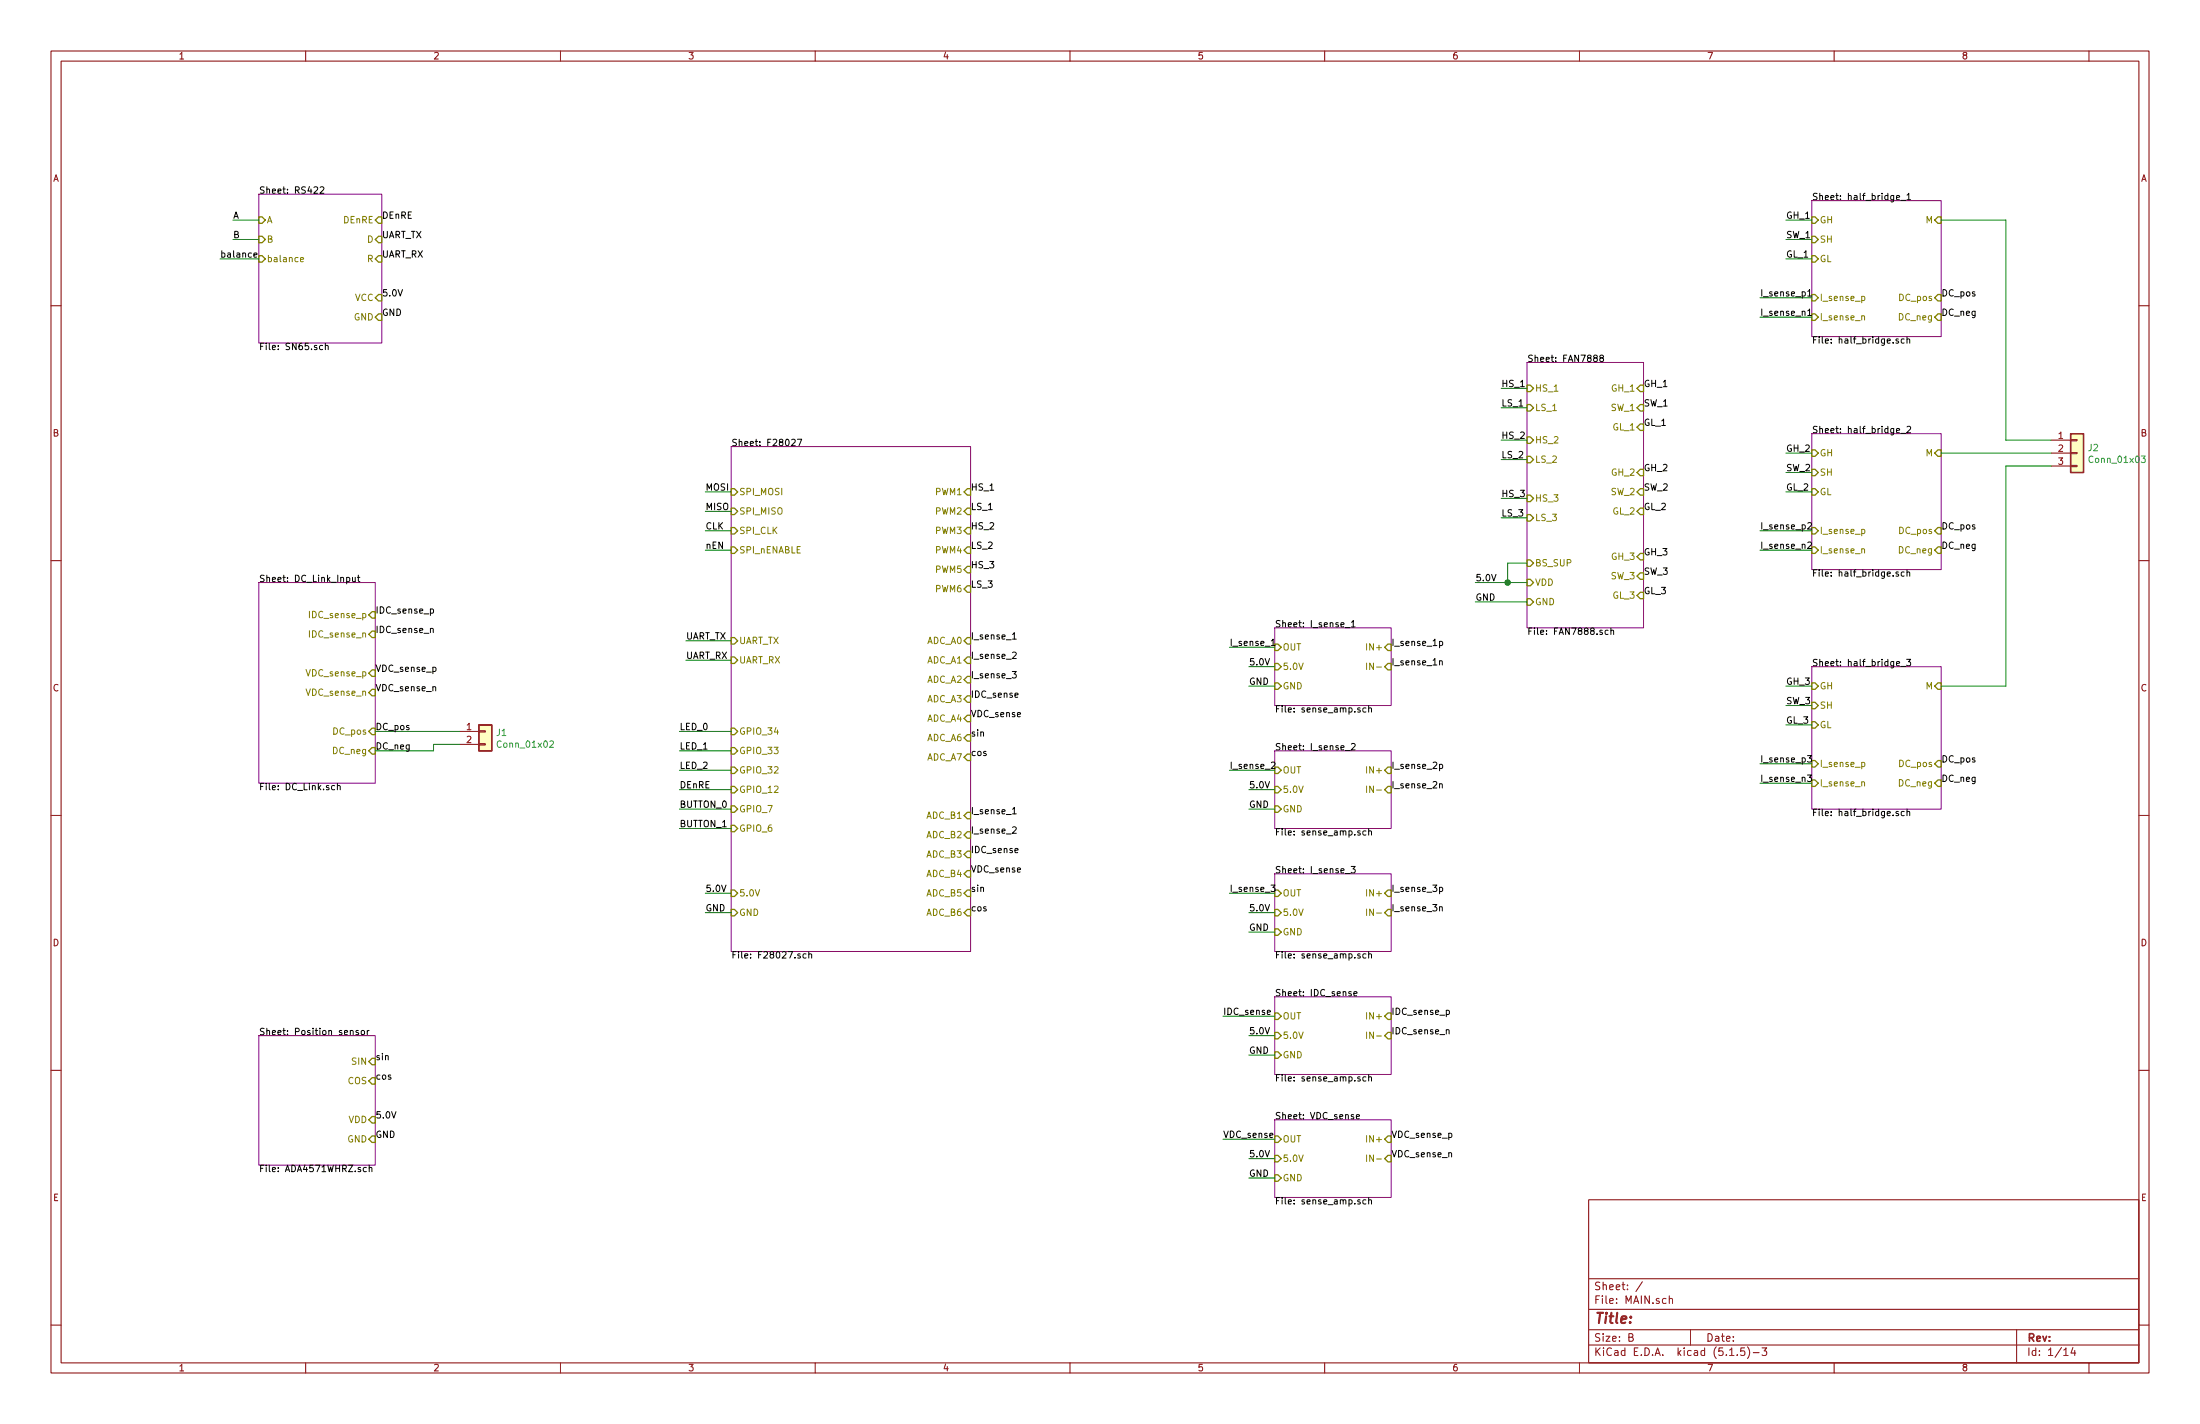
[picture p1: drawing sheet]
<svg xmlns="http://www.w3.org/2000/svg" width="432mm" height="279mm" viewBox="0 0 432 279" stroke-linecap="round" stroke-linejoin="round" font-family="sans-serif">
<g fill="none" stroke="#840000" stroke-width=".2">
<path d="M10 10h411.8v259.4h-411.8zM12 12h407.8v255.4h-407.8zM60 10v2M110 10v2M160 10v2M210 10v2M260 10v2M310 10v2M360 10v2M410 10v2M10 60h2M419.8 60h2"/>
<path d="M402.6 86.4h3.8M402.6 88.9h3.8M402.6 91.4h3.8M406.4 91.3h1.3v.3h-1.3zM406.4 86.2h1.3v.3h-1.3zM406.4 88.8h1.3v.2h-1.3zM10 110h2M419.8 110h2M10 160h2M90.2 143.5h3.8M90.2 146.1h3.8M94 145.9h1.2v.3h-1.2z"/>
<path d="M94 143.4h1.2v.2h-1.2zM419.8 160h2M10 210h2M419.8 210h2M311.8 235.4h108v32h-108zM10 260h2M311.8 256.9h108M311.8 250.9h108M322.4 251.5l-1.3 1.9M327 254.8h-.4l-.3 .2 .1 .7h.6M327.6 254.9l.3-.1h.3l.1 1M327.6 254.3v1.5"/>
<path d="M419.8 260h2M60 267.4v2M110 267.4v2M160 267.4v2M210 267.4v2M260 267.4v2M310 267.4v2M311.8 263.9h108M311.8 260.9h108M319.7 262.4l.7-.1 .1-.2-.1-.4h-.7v1.5h.6l.2-.2 .1-.3-.4-.3M331.8 260.9v3M339.5 266h.8"/>
<path d="M341 265.8v.2M342.4 264.5h-.7l-.1 .7 .2-.2 .5 .1 .2 .2-.1 .5-.2 .2-.6-.2M343 264.3a1.71 1.71 0 0 1 0 2.2M344.1 265.4h1.2M345.8 264.5h1l-.5 .5 .4 .2v.6l-.2 .2-.7-.2M360 267.4v2M395.8 260.9v6.5M405.1 264.9l.4-.4v1.5M405.1 266h.8M406.9 264.4l-.4 1.1h.9M407.2 265v1M410 267.4v2"/>
</g>
<g fill="none" stroke="#840084" stroke-width=".2">
<path d="M50.8 38.1h24.1v29.2h-24.1zM355.6 39.4h25.4v26.6h-25.4zM299.7 71.1h22.9v52.1h-22.9zM143.5 87.6h47v99.1h-47zM355.6 85.1h25.4v26.7h-25.4zM50.8 114.3h22.9v39.4h-22.9zM250.2 123.2h22.8v15.2h-22.8zM355.6 130.8h25.4v28h-25.4zM250.2 147.3h22.8v15.3h-22.8zM250.2 171.5h22.8v15.2h-22.8zM250.2 195.6h22.8v15.2h-22.8zM50.8 203.2h22.9v25.4h-22.9z"/>
<path d="M250.2 219.7h22.8v15.3h-22.8z"/>
</g>
<g fill="none" stroke="#000" stroke-width=".2">
<path d="M61.6 36.8l.5-.1 .3 .3-.8 .9h.8M62.8 36.8l.5-.1 .3 .3-.8 .9h.8M372.2 38.8l.6-.1v-.3h-.4l-.2 .1 .1 .6h.5M373.1 39.3h.9M374.3 38.3l.3-.4v1.3M374.3 39.2h.7M49.8 50l.6-.1v-.2l-.4-.1-.2 .2 .1 .6h.5M354.8 57.2l.4-.4v1.3M354.8 58.1h.7M63.3 67.8h-.3l-.3 .2 .1 .6h.5M63.9 67.9l.4-.1 .1 .8M63.9 67.3v1.3"/>
<path d="M313 70.2l-.2-.2 .1-.2 .1-.1 .5 .1v.3l-.6 .2-.1 .2v.2l.2 .2h.4l.1-.2v-.4l-.2-.1M314.2 70.2l-.2-.1v-.3l.5-.1 .2 .2v.2l-.7 .4v.3l.2 .1h.4l.1-.2v-.2l-.2-.3M354.8 61l.4-.4v1.3M354.8 61.9h.7M372.6 66.5h-.3l-.2 .2 .1 .2 .4 .1v.3h-.5M373.7 66.5h-.3l-.2 .2 .1 .6h.4M374.3 66.6l.5-.1v.8M374.3 66.1v1.2M155.4 86.3l.5-.1 .2 .3-.8 1h.8M156.5 86.2h.9l-.6 1.3M372.2 84.5l.6-.1v-.3h-.4l-.2 .2 .1 .6h.5M373.1 85h.9"/>
<path d="M374.3 83.8l.5-.2 .2 .4-.8 .9h.8M69.2 113.3v.8l.5-.1M69.7 113.3v.8M70.2 113.3h.4M70.3 112.9v1l.3 .2M84.5 119.5h.4l.2 .2-.1 .6h-.5M354.8 106.5l.5-.2 .2 .4-.7 .9h.7M354.8 102.7l.5-.2 .2 .4-.7 .9h.7M372.6 112.3l-.3-.1-.2 .2 .1 .2 .4 .1v.3h-.5M373.7 112.3l-.3-.1-.2 .2 .1 .6h.4M374.3 112.3h.5v.8M374.3 111.8v1.3"/>
<path d="M84.5 123.4l.5-.1v.8M198.7 131.7h.8l-.5 .5 .4 .2 .1 .4-.3 .2-.5-.1M198.7 124.5l.4-.4v1.3M198.7 128.1l.5-.2 .3 .4-.8 .9h.8M198.7 125.4h.8M199.2 136.4l.6-.1-.1-.3h-.3l-.2 .2 .1 .6h.4M249.5 125.8l.4-.4v1.3M249.5 126.7h.8M264 123.1h1M265.3 122.1l.3-.4v1.3M265.3 123h.7M267 138.9h-.4l-.1 .2v.1l.5 .2v.3h-.5"/>
<path d="M268.1 138.9h-.4l-.2 .2 .1 .6h.5M268.6 139l.5-.1 .1 .8M268.6 138.5v1.2M282.5 129.8l.5-.1 .1 .8M282.5 125.9l.4-.1 .3 .3-.2 .5h-.5M315.6 123.7l-.3-.1-.3 .3 .1 .5h.5M316.2 123.8l.5-.1v.8M316.2 123.2v1.3M372.2 130.2l.6-.1v-.3h-.4l-.2 .2 .1 .6h.5M373.1 130.8h.9M374.2 129.4h.8l-.4 .4 .4 .2-.1 .6h-.5l-.2-.1M65.7 154.2l-.4-.1-.2 .3 .1 .5h.5"/>
<path d="M66.2 154.3l.5-.1 .1 .8M66.2 153.7v1.3M198.7 158.8l.4-.4v1.3M198.7 159.7h.8M249.5 149.7l.5-.2 .3 .4-.8 .9h.8M264 147.3h1M265.3 146l.4-.1 .3 .3-.8 .9h.8M282.5 153.9l.5-.1 .1 .8M282.5 150h.4l.3 .2-.2 .5h-.5M354.8 152.1h.7l-.4 .5 .4 .1v.4l-.2 .2-.5-.1M354.8 148.3h.7l-.4 .4 .4 .2v.4l-.2 .2-.5-.1M372.6 159.3l-.3-.1-.2 .2 .1 .2 .4 .1v.3h-.5"/>
<path d="M373.7 159.3l-.3-.1-.2 .2 .1 .6h.4M374.3 159.3h.5v.7M374.3 158.8v1.2M198.7 162.4l.5-.2 .3 .4-.8 .9h.8M199.2 166.9l.6-.1-.1-.3h-.3l-.2 .1 .1 .7h.4M249.5 173.7h.8l-.5 .4 .4 .2 .1 .4-.3 .2-.5-.1M264 171.4h1M265.2 170h.8l-.4 .5 .3 .1 .1 .4-.3 .3-.5-.2M267 163.1l-.4-.1-.1 .2v.2l.5 .1v.3h-.5M268.1 163.1l-.4-.1-.2 .2 .1 .6h.5M268.6 163.1h.5l.1 .8M268.6 162.6v1.3"/>
<path d="M282.5 178h.5l.1 .7M282.5 174.1h.4l.3 .2-.2 .6h-.5M157 187.2l-.2-.1-.2 .2v.2l.4 .1v.3h-.4M158.2 187.2l-.4-.1-.2 .3 .1 .5h.5M158.7 187.3l.5-.1 .1 .8M158.7 186.7v1.3M248.7 198.6l.7-.1-.1-.2-.4-.1-.2 .2 .1 .6h.5M265.2 194.6h-.3l-.2 .1 .1 .2 .4 .1v.4h-.5M265.7 195l.6-.1v-.3h-.4l-.2 .1 .1 .7h.5M267 187.2l-.4-.1-.1 .2v.2l.5 .1v.3h-.5M268.1 187.2l-.4-.1-.2 .3 .1 .5h.5M268.6 187.3l.5-.1 .1 .8"/>
<path d="M268.6 186.7v1.3M283.9 198.3l.4-.1 .2 .3-.1 .5h-.5M68.8 202.3l.4-.1 .1 .8M70.3 202.2h-.3l-.2 .2 .1 .1 .4 .2v.3h-.5M71 202.2h.3l.3 .2-.2 .6-.5-.1zM72.1 202.2v.8M72.4 202.2l-.3 .2M266.2 219.1l.6-.1v-.3h-.4l-.2 .2 .1 .6h.5M267 211.3h-.4l-.1 .2v.1l.5 .2v.3h-.5M268.1 211.3h-.4l-.2 .2 .1 .6h.5M268.6 211.4l.5-.1 .1 .8M268.6 210.8v1.3"/>
<path d="M283.9 202.2l.5-.1v.8M71.9 229.1h-.3l-.3 .2 .1 .5h.5M72.5 229.2l.4-.1 .1 .8M72.5 228.6v1.3M267 235.5l-.4-.1-.1 .2v.2l.5 .1v.3h-.5M268.1 235.5l-.4-.1-.2 .2 .1 .6h.5M268.6 235.5h.5l.1 .7M268.6 235v1.2"/>
</g>
<g fill="none" stroke="#848400" stroke-width=".2">
<path d="M59 50.9l.6-.1-.1-.2-.3-.1-.2 .2v.6h.5M365.4 58.2l.4-.1 .2 .3-.1 .5h-.5M365.4 62.1l.5-.1 .1 .8M365.4 103.9h.4l.2 .2-.1 .5h-.5M365.4 107.8l.5-.1 .1 .8M268.2 126.3v1.3M268.2 130.1v1.3M268.2 150.4v1.3M268.2 154.2v1.3M365.4 149.6h.4l.2 .2-.1 .6h-.5M365.4 153.5l.5-.1 .1 .8M268.2 174.5v1.3"/>
<path d="M268.2 178.4v1.2M268.2 198.7v1.2M268.2 202.5v1.3M268.2 222.8v1.3M268.2 226.6v1.3"/>
</g>
<g fill="none" stroke="#848400" stroke-width=".25">
<path d="M50.8 42.5h.6l.7 .7-.7 .6h-.6zM50.8 46.4h.6l.7 .6-.7 .6h-.6zM50.8 50.2h.6l.7 .6-.7 .6h-.6zM74.3 57.8h.6v1.3h-.6l-.6-.7zM74.3 46.4h.6v1.2h-.6l-.6-.6zM74.3 50.2h.6v1.2h-.6l-.6-.6zM74.3 42.5h.6v1.3h-.6l-.6-.6zM355.6 57.8h.6l.7 .6-.7 .7h-.6zM355.6 42.5h.6l.7 .7-.7 .6h-.6zM355.6 50.2h.6l.7 .6-.7 .6h-.6zM355.6 46.4h.6l.7 .6-.7 .6h-.6zM380.4 42.5h.6v1.3h-.6l-.7-.6z"/>
<path d="M380.4 57.8h.6v1.3h-.6l-.7-.7zM74.3 61.6h.6v1.3h-.6l-.6-.7zM299.7 75.6h.7l.6 .6-.6 .6h-.7zM299.7 79.4h.7l.6 .6-.6 .6h-.7zM321.3 76.2l.6-.6h.7v1.2h-.7zM355.6 61.6h.6l.7 .6-.7 .7h-.6zM380.4 61.6h.6v1.3h-.6l-.7-.7zM143.5 95.9h.6l.7 .6-.7 .7h-.6zM143.5 99.7h.6l.7 .6-.7 .7h-.6zM189.2 96.5l.7-.6h.6v1.3h-.6zM189.9 99.7h.6v1.3h-.6l-.7-.7zM299.7 85.7h.7l.6 .7-.6 .6h-.7z"/>
<path d="M299.7 89.5h.7l.6 .7-.6 .6h-.7zM299.7 97.2h.7l.6 .6-.6 .6h-.7zM321.3 92.7l.6-.6h.7v1.2h-.7zM321.3 80l.6-.6h.7v1.2h-.7zM321.9 83.2h.7v1.3h-.7l-.6-.7zM321.9 95.9h.7v1.3h-.7l-.6-.7zM355.6 88.3h.6l.7 .6-.7 .6h-.6zM355.6 95.9h.6l.7 .6-.7 .7h-.6zM355.6 92.1h.6l.7 .6-.7 .6h-.6zM380.4 88.3h.6v1.2h-.6l-.7-.6zM143.5 103.5h.6l.7 .6-.7 .7h-.6zM143.5 107.3h.6l.7 .7-.7 .6h-.6z"/>
<path d="M189.2 108l.7-.7h.6v1.3h-.6zM189.9 103.5h.6v1.3h-.6l-.7-.7zM189.9 111.1h.6v1.3h-.6l-.7-.6zM189.9 114.9h.6v1.3h-.6l-.7-.6zM299.7 117.5h.7l.6 .6-.6 .6h-.7zM299.7 113.7h.7l.6 .6-.6 .6h-.7zM299.7 109.9h.7l.6 .6-.6 .6h-.7zM299.7 101h.7l.6 .6-.6 .6h-.7zM321.3 100.3l.6-.6h.7v1.3h-.7zM321.3 116.8l.6-.6h.7v1.3h-.7zM321.3 113l.6-.6h.7v1.3h-.7zM321.9 108.6h.7v1.3h-.7l-.6-.7z"/>
<path d="M355.6 103.5h.6l.7 .6-.7 .7h-.6zM355.6 107.3h.6l.7 .7-.7 .6h-.6zM380.4 107.3h.6v1.3h-.6l-.7-.6zM380.4 103.5h.6v1.3h-.6l-.7-.7zM73 120h.7v1.3h-.7l-.6-.6zM73 123.8h.7v1.3h-.7l-.6-.6zM73 131.4h.7v1.3h-.7l-.6-.6zM73 135.3h.7v1.2h-.7l-.6-.6zM143.5 125.1h.6l.7 .6-.7 .7h-.6zM143.5 128.9h.6l.7 .6-.7 .7h-.6zM189.2 129.5l.7-.6h.6v1.3h-.6zM189.9 125.1h.6v1.3h-.6l-.7-.7z"/>
<path d="M189.9 132.7h.6v1.3h-.6l-.7-.6zM189.9 136.5h.6v1.3h-.6l-.7-.6zM250.2 126.4h.6l.7 .6-.7 .6h-.6zM250.2 134h.6l.7 .6-.7 .7h-.6zM250.2 130.2h.6l.7 .6-.7 .6h-.6zM272.4 126.4h.6v1.2h-.6l-.6-.6zM272.4 130.2h.6v1.2h-.6l-.6-.6zM355.6 134h.6l.7 .6-.7 .7h-.6zM355.6 137.8h.6l.7 .6-.7 .7h-.6zM380.4 134h.6v1.3h-.6l-.7-.7zM73 142.9h.7v1.2h-.7l-.6-.6zM73 146.7h.7v1.3h-.7l-.6-.7z"/>
<path d="M143.5 142.9h.6l.7 .6-.7 .6h-.6zM143.5 146.7h.6l.7 .6-.7 .7h-.6zM143.5 150.5h.6l.7 .6-.7 .7h-.6zM143.5 154.3h.6l.7 .6-.7 .7h-.6zM143.5 158.1h.6l.7 .7-.7 .6h-.6zM189.2 141l.7-.7h.6v1.3h-.6zM189.9 144.1h.6v1.3h-.6l-.7-.6zM189.9 148h.6v1.2h-.6l-.7-.6zM189.9 159.4h.6v1.3h-.6l-.7-.7zM250.2 150.5h.6l.7 .6-.7 .7h-.6zM250.2 158.1h.6l.7 .7-.7 .6h-.6zM250.2 154.3h.6l.7 .6-.7 .7h-.6z"/>
<path d="M272.4 150.5h.6v1.3h-.6l-.6-.7zM272.4 154.3h.6v1.3h-.6l-.6-.7zM355.6 149.2h.6l.7 .7-.7 .6h-.6zM355.6 153h.6l.7 .7-.7 .6h-.6zM355.6 141.6h.6l.7 .6-.7 .7h-.6zM380.4 153h.6v1.3h-.6l-.7-.6zM380.4 149.2h.6v1.3h-.6l-.7-.6zM143.5 174.6h.6l.7 .7-.7 .6h-.6zM143.5 178.4h.6l.7 .7-.7 .6h-.6zM143.5 161.9h.6l.7 .7-.7 .6h-.6zM189.2 163.8l.7-.6h.6v1.3h-.6zM189.2 175.3l.7-.7h.6v1.3h-.6z"/>
<path d="M189.9 167h.6v1.3h-.6l-.7-.7zM189.9 170.8h.6v1.3h-.6l-.7-.6zM189.9 178.4h.6v1.3h-.6l-.7-.6zM250.2 174.6h.6l.7 .7-.7 .6h-.6zM250.2 178.4h.6l.7 .7-.7 .6h-.6zM272.4 174.6h.6v1.3h-.6l-.6-.6zM272.4 178.4h.6v1.3h-.6l-.6-.6zM250.2 198.8h.6l.7 .6-.7 .6h-.6zM250.2 182.2h.6l.7 .7-.7 .6h-.6zM272.4 198.8h.6v1.2h-.6l-.6-.6zM73 207.6h.7v1.3h-.7l-.6-.6zM73 211.5h.7v1.2h-.7l-.6-.6z"/>
<path d="M73 219.1h.7v1.2h-.7l-.6-.6zM250.2 206.4h.6l.7 .6-.7 .6h-.6zM250.2 202.6h.6l.7 .6-.7 .6h-.6zM272.4 202.6h.6v1.2h-.6l-.6-.6zM73 222.9h.7v1.3h-.7l-.6-.7zM250.2 222.9h.6l.7 .6-.7 .7h-.6zM250.2 230.5h.6l.7 .6-.7 .7h-.6zM250.2 226.7h.6l.7 .6-.7 .7h-.6zM272.4 222.9h.6v1.3h-.6l-.6-.7zM272.4 226.7h.6v1.3h-.6l-.6-.7z"/>
</g>
<g fill="#ffffc2" stroke="#ffffc2" stroke-width=".2">
<path d="M406.4 85.1h2.5v7.6h-2.5z"/>
<path d="M94 142.2h2.5v5.1h-2.5z"/>
</g>
<path d="M406.4 85.1h2.5v7.6h-2.5zM94 142.2h2.5v5.1h-2.5z" fill="none" stroke="#840000" stroke-width=".25"/>
<path d="M420.3 89.5h.8l-.5 .5 .4 .1v.6l-.5 .1-.2-.2M107.9 145.5l.5-.1 .2 .3-.8 .9h.8" fill="none" stroke="#008484" stroke-width=".2"/>
<g fill="none" stroke="#008400" stroke-width=".2">
<path d="M43.2 50.8h7.6M45.7 43.2h5.1M45.7 47h5.1M345.4 58.4h10.2M350.5 43.2h5.1M350.5 50.8h5.1M350.5 47h5.1M381 43.2h12.7v43.2h8.9M294.6 76.2h5.1M345.4 62.2h10.2M138.4 96.5h5.1M294.6 86.4h5.1"/>
<path d="M294.6 90.2h5.1M294.6 97.8h5.1M294.6 80h5.1M350.5 96.5h5.1M350.5 88.9h5.1M350.5 92.7h5.1M381 88.9h21.6M402.6 91.4h-8.9v43.2h-12.7M138.4 108h5.1M138.4 104.1h5.1M138.4 100.3h5.1M289.6 118.1h10.1"/>
<path d="M289.6 114.3h10.1M294.6 101.6h5.1M299.7 110.5h-3.8v3.8M345.4 108h10.2M345.4 104.1h10.2M134.6 129.5h8.9M134.6 125.7h8.9M241.3 127h8.9M245.1 134.6h5.1M245.1 130.8h5.1M350.5 134.6h5.1M350.5 138.4h5.1"/>
<path d="M73.7 143.5h16.5M90.2 146.1h-5.1v1.2h-11.4M133.3 158.8h10.2M133.3 154.9h10.2M133.3 151.1h10.2M133.3 147.3h10.2M133.3 143.5h10.2M241.3 151.1h8.9M245.1 158.8h5.1M245.1 154.9h5.1M345.4 149.9h10.2M345.4 153.7h10.2"/>
<path d="M350.5 142.2h5.1M133.3 162.6h10.2M138.4 175.3h5.1M138.4 179.1h5.1M241.3 175.3h8.9M245.1 179.1h5.1M240 199.4h10.2M245.1 182.9h5.1M245.1 203.2h5.1M245.1 207h5.1M240 223.5h10.2M245.1 231.1h5.1"/>
<path d="M245.1 227.3h5.1"/>
</g>
<circle cx="295.9" cy="114.3" r=".51" fill="#008400" stroke="#008400" stroke-width=".25"/>
<text font-size="2.8" fill="#840000" x="312.8" y="259.7">Title:</text>
<g font-size="2.1" fill="#840000">
<text x="312.8" y="255.8">File: MAIN.sch</text>
<text x="312.8" y="253.1">Sheet: /</text>
<text x="312.8" y="263.2">Size: B</text>
<text x="334.8" y="263.2">Date:</text>
<text x="397.8" y="263.2">Rev:</text>
<text x="312.8" y="266">KiCad E.D.A. kicad (5.1.5)-3</text>
<text x="397.8" y="266">Id: 1/14</text>
</g>
<g font-size="1.8" fill="#840000">
<text x="35" y="11.6">1</text>
<text x="85" y="11.6">2</text>
<text x="135" y="11.6">3</text>
<text x="185" y="11.6">4</text>
<text x="235" y="11.6">5</text>
<text x="285" y="11.6">6</text>
<text x="335" y="11.6">7</text>
<text x="385" y="11.6">8</text>
<text x="10.4" y="35.6">A</text>
<text x="420.2" y="35.6">A</text>
<text x="10.4" y="85.6">B</text>
<text x="404" y="86.1">1</text>
<text x="404" y="88.6">2</text>
<text x="420.2" y="85.6">B</text>
<text x="404" y="91.2">3</text>
<text x="10.4" y="135.6">C</text>
<text x="420.2" y="135.6">C</text>
<text x="91.6" y="143.3">1</text>
<text x="91.6" y="145.8">2</text>
<text x="10.4" y="185.6">D</text>
<text x="420.2" y="185.6">D</text>
<text x="10.4" y="235.6">E</text>
<text x="420.2" y="235.6">E</text>
<text x="35" y="269">1</text>
<text x="85" y="269">2</text>
<text x="135" y="269">3</text>
<text x="185" y="269">4</text>
<text x="235" y="269">5</text>
<text x="285" y="269">6</text>
<text x="335" y="269">7</text>
<text x="385" y="269">8</text>
</g>
<g font-size="1.8">
<text x="50.8" y="38">Sheet: RS422</text>
<text x="355.6" y="39.3">Sheet: half_bridge_1</text>
<text x="45.7" y="46.7">B</text>
<text x="45.7" y="42.9">A</text>
<text x="74.9" y="46.7">UART_TX</text>
<text x="74.9" y="42.9">DEnRE</text>
<text x="350.5" y="42.9">GH_1</text>
<text x="350.5" y="46.7">SW_1</text>
<text x="43.2" y="50.5">balance</text>
<text x="74.9" y="50.5">UART_RX</text>
<text x="350.5" y="50.5">GL_1</text>
<text x="74.9" y="58.2">5.0V</text>
<text x="345.4" y="58.2">I_sense_p1</text>
<text x="381" y="58.2">DC_pos</text>
<text x="74.9" y="62">GND</text>
<text x="345.4" y="62">I_sense_n1</text>
<text x="381" y="62">DC_neg</text>
<text x="50.8" y="68.7">File: SN65.sch</text>
<text x="299.7" y="71">Sheet: FAN7888</text>
<text x="355.6" y="67.4">File: half_bridge.sch</text>
<text x="294.6" y="75.9">HS_1</text>
<text x="322.6" y="75.9">GH_1</text>
<text x="294.6" y="79.8">LS_1</text>
<text x="322.6" y="79.8">SW_1</text>
<text x="322.6" y="83.6">GL_1</text>
<text x="143.5" y="87.5">Sheet: F28027</text>
<text x="294.6" y="86.1">HS_2</text>
<text x="294.6" y="89.9">LS_2</text>
<text x="350.5" y="88.6">GH_2</text>
<text x="355.6" y="85">Sheet: half_bridge_2</text>
<text x="322.6" y="92.5">GH_2</text>
<text x="350.5" y="92.5">SW_2</text>
<text x="138.4" y="100.1">MISO</text>
<text x="138.4" y="96.3">MOSI</text>
<text x="190.5" y="100.1">LS_1</text>
<text x="190.5" y="96.3">HS_1</text>
<text x="294.6" y="97.5">HS_3</text>
<text x="294.6" y="101.3">LS_3</text>
<text x="322.6" y="96.3">SW_2</text>
<text x="322.6" y="100.1">GL_2</text>
<text x="350.5" y="96.3">GL_2</text>
<text x="138.4" y="107.7">nEN</text>
<text x="138.4" y="103.9">CLK</text>
<text x="190.5" y="107.7">LS_2</text>
<text x="190.5" y="103.9">HS_2</text>
<text x="345.4" y="107.7">I_sense_n2</text>
<text x="345.4" y="103.9">I_sense_p2</text>
<text x="381" y="107.7">DC_neg</text>
<text x="381" y="103.9">DC_pos</text>
<text x="190.5" y="111.5">HS_3</text>
<text x="322.6" y="109">GH_3</text>
<text x="322.6" y="112.8">SW_3</text>
<text x="355.6" y="113.1">File: half_bridge.sch</text>
<text x="50.8" y="114.2">Sheet: DC_Link_Input</text>
<text x="190.5" y="115.3">LS_3</text>
<text x="289.6" y="114">5.0V</text>
<text x="289.6" y="117.9">GND</text>
<text x="322.6" y="116.6">GL_3</text>
<text x="73.7" y="124.2">IDC_sense_n</text>
<text x="73.7" y="120.4">IDC_sense_p</text>
<text x="134.6" y="125.5">UART_TX</text>
<text x="190.5" y="125.5">I_sense_1</text>
<text x="250.2" y="123.1">Sheet: I_sense_1</text>
<text x="299.7" y="124.6">File: FAN7888.sch</text>
<text x="73.7" y="131.8">VDC_sense_p</text>
<text x="134.6" y="129.3">UART_RX</text>
<text x="190.5" y="129.3">I_sense_2</text>
<text x="241.3" y="126.7">I_sense_1</text>
<text x="245.1" y="130.6">5.0V</text>
<text x="273" y="130.6">I_sense_1n</text>
<text x="273" y="126.7">I_sense_1p</text>
<text x="355.6" y="130.7">Sheet: half_bridge_3</text>
<text x="73.7" y="135.6">VDC_sense_n</text>
<text x="190.5" y="136.9">IDC_sense</text>
<text x="190.5" y="133.1">I_sense_3</text>
<text x="245.1" y="134.4">GND</text>
<text x="350.5" y="134.4">GH_3</text>
<text x="73.7" y="143.3">DC_pos</text>
<text x="133.3" y="143.3">LED_0</text>
<text x="190.5" y="140.7">VDC_sense</text>
<text x="250.2" y="139.8">File: sense_amp.sch</text>
<text x="350.5" y="138.2">SW_3</text>
<text x="350.5" y="142">GL_3</text>
<text x="73.7" y="147.1">DC_neg</text>
<text x="133.3" y="147.1">LED_1</text>
<text x="190.5" y="148.3">cos</text>
<text x="190.5" y="144.5">sin</text>
<text x="250.2" y="147.2">Sheet: I_sense_2</text>
<text x="345.4" y="149.6">I_sense_p3</text>
<text x="381" y="149.6">DC_pos</text>
<text x="50.8" y="155">File: DC_Link.sch</text>
<text x="133.3" y="150.9">LED_2</text>
<text x="133.3" y="154.7">DEnRE</text>
<text x="241.3" y="150.9">I_sense_2</text>
<text x="245.1" y="154.7">5.0V</text>
<text x="273" y="154.7">I_sense_2n</text>
<text x="273" y="150.9">I_sense_2p</text>
<text x="345.4" y="153.4">I_sense_n3</text>
<text x="381" y="153.4">DC_neg</text>
<text x="133.3" y="158.5">BUTTON_0</text>
<text x="190.5" y="159.8">I_sense_1</text>
<text x="245.1" y="158.5">GND</text>
<text x="355.6" y="160.1">File: half_bridge.sch</text>
<text x="133.3" y="162.3">BUTTON_1</text>
<text x="190.5" y="163.6">I_sense_2</text>
<text x="190.5" y="167.4">IDC_sense</text>
<text x="250.2" y="163.9">File: sense_amp.sch</text>
<text x="190.5" y="171.2">VDC_sense</text>
<text x="250.2" y="171.3">Sheet: I_sense_3</text>
<text x="138.4" y="178.8">GND</text>
<text x="138.4" y="175">5.0V</text>
<text x="190.5" y="178.8">cos</text>
<text x="190.5" y="175">sin</text>
<text x="241.3" y="175">I_sense_3</text>
<text x="245.1" y="178.8">5.0V</text>
<text x="273" y="178.8">I_sense_3n</text>
<text x="273" y="175">I_sense_3p</text>
<text x="245.1" y="182.6">GND</text>
<text x="143.5" y="188.1">File: F28027.sch</text>
<text x="250.2" y="188.1">File: sense_amp.sch</text>
<text x="250.2" y="195.5">Sheet: IDC_sense</text>
<text x="50.8" y="203.1">Sheet: Position sensor</text>
<text x="240" y="199.1">IDC_sense</text>
<text x="245.1" y="202.9">5.0V</text>
<text x="273" y="202.9">IDC_sense_n</text>
<text x="273" y="199.1">IDC_sense_p</text>
<text x="73.7" y="208">sin</text>
<text x="245.1" y="206.8">GND</text>
<text x="73.7" y="211.8">cos</text>
<text x="250.2" y="212.2">File: sense_amp.sch</text>
<text x="73.7" y="219.5">5.0V</text>
<text x="250.2" y="219.6">Sheet: VDC_sense</text>
<text x="73.7" y="223.3">GND</text>
<text x="240" y="223.3">VDC_sense</text>
<text x="245.1" y="227.1">5.0V</text>
<text x="273" y="227.1">VDC_sense_n</text>
<text x="273" y="223.3">VDC_sense_p</text>
<text x="50.8" y="230">File: ADA4571WHRZ.sch</text>
<text x="245.1" y="230.9">GND</text>
<text x="250.2" y="236.3">File: sense_amp.sch</text>
</g>
<g font-size="1.8" fill="#848400">
<text x="52.3" y="43.8">A</text>
<text x="52.3" y="47.6">B</text>
<text x="67.4" y="43.8">DEnRE</text>
<text x="72.1" y="47.6">D</text>
<text x="357.1" y="43.8">GH</text>
<text x="357.1" y="47.6">SH</text>
<text x="378" y="43.8">M</text>
<text x="52.3" y="51.4">balance</text>
<text x="72.1" y="51.4">R</text>
<text x="357.1" y="51.4">GL</text>
<text x="69.7" y="59.1">VCC</text>
<text x="357.1" y="59.1">I_sense_p</text>
<text x="372.8" y="59.1">DC_pos</text>
<text x="69.5" y="62.9">GND</text>
<text x="357.1" y="62.9">I_sense_n</text>
<text x="372.8" y="62.9">DC_neg</text>
<text x="301.2" y="76.8">HS_1</text>
<text x="316.4" y="76.8">GH_1</text>
<text x="301.2" y="80.6">LS_1</text>
<text x="316.2" y="80.6">SW_1</text>
<text x="301.2" y="87">HS_2</text>
<text x="316.6" y="84.5">GL_1</text>
<text x="357.1" y="89.5">GH</text>
<text x="378" y="89.5">M</text>
<text x="301.2" y="90.8">LS_2</text>
<text x="316.4" y="93.3">GH_2</text>
<text x="357.1" y="93.3">SH</text>
<text x="145" y="97.2">SPI_MOSI</text>
<text x="145" y="101">SPI_MISO</text>
<text x="183.7" y="97.2">PWM1</text>
<text x="183.7" y="101">PWM2</text>
<text x="301.2" y="98.4">HS_3</text>
<text x="316.2" y="97.2">SW_2</text>
<text x="316.6" y="101">GL_2</text>
<text x="357.1" y="97.2">GL</text>
<text x="145" y="104.8">SPI_CLK</text>
<text x="183.7" y="104.8">PWM3</text>
<text x="301.2" y="102.2">LS_3</text>
<text x="357.1" y="104.8">I_sense_p</text>
<text x="372.8" y="104.8">DC_pos</text>
<text x="145" y="108.6">SPI_nENABLE</text>
<text x="183.7" y="108.6">PWM4</text>
<text x="183.7" y="112.4">PWM5</text>
<text x="301.2" y="111.1">BS_SUP</text>
<text x="316.2" y="113.7">SW_3</text>
<text x="316.4" y="109.9">GH_3</text>
<text x="357.1" y="108.6">I_sense_n</text>
<text x="372.8" y="108.6">DC_neg</text>
<text x="183.7" y="116.2">PWM6</text>
<text x="301.2" y="118.7">GND</text>
<text x="301.2" y="114.9">VDD</text>
<text x="316.6" y="117.5">GL_3</text>
<text x="61" y="121.3">IDC_sense_p</text>
<text x="61" y="125.1">IDC_sense_n</text>
<text x="145" y="126.4">UART_TX</text>
<text x="145" y="130.2">UART_RX</text>
<text x="181.9" y="126.4">ADC_A0</text>
<text x="181.9" y="130.2">ADC_A1</text>
<text x="251.7" y="127.6">OUT</text>
<text x="251.7" y="131.4">5.0V</text>
<text x="268.7" y="127.6">IN+</text>
<text x="269.2" y="131.4">IN-</text>
<text x="60.4" y="132.7">VDC_sense_p</text>
<text x="60.4" y="136.5">VDC_sense_n</text>
<text x="181.9" y="134">ADC_A2</text>
<text x="181.9" y="137.8">ADC_A3</text>
<text x="251.7" y="135.3">GND</text>
<text x="357.1" y="135.3">GH</text>
<text x="378" y="135.3">M</text>
<text x="181.9" y="141.6">ADC_A4</text>
<text x="357.1" y="142.9">GL</text>
<text x="357.1" y="139.1">SH</text>
<text x="65.5" y="144.1">DC_pos</text>
<text x="65.5" y="148">DC_neg</text>
<text x="145" y="144.1">GPIO_34</text>
<text x="145" y="148">GPIO_33</text>
<text x="181.9" y="145.4">ADC_A6</text>
<text x="181.9" y="149.2">ADC_A7</text>
<text x="145" y="151.8">GPIO_32</text>
<text x="145" y="155.6">GPIO_12</text>
<text x="251.7" y="151.8">OUT</text>
<text x="251.7" y="155.6">5.0V</text>
<text x="268.7" y="151.8">IN+</text>
<text x="269.2" y="155.6">IN-</text>
<text x="357.1" y="150.5">I_sense_p</text>
<text x="357.1" y="154.3">I_sense_n</text>
<text x="372.8" y="154.3">DC_neg</text>
<text x="372.8" y="150.5">DC_pos</text>
<text x="145" y="159.4">GPIO_7</text>
<text x="181.9" y="160.7">ADC_B1</text>
<text x="251.7" y="159.4">GND</text>
<text x="145" y="163.2">GPIO_6</text>
<text x="181.9" y="164.5">ADC_B2</text>
<text x="181.9" y="168.3">ADC_B3</text>
<text x="181.9" y="172.1">ADC_B4</text>
<text x="145" y="175.9">5.0V</text>
<text x="145" y="179.7">GND</text>
<text x="181.9" y="175.9">ADC_B5</text>
<text x="181.9" y="179.7">ADC_B6</text>
<text x="251.7" y="175.9">OUT</text>
<text x="251.7" y="179.7">5.0V</text>
<text x="268.7" y="175.9">IN+</text>
<text x="269.2" y="179.7">IN-</text>
<text x="251.7" y="183.5">GND</text>
<text x="251.7" y="200">OUT</text>
<text x="251.7" y="203.8">5.0V</text>
<text x="268.7" y="200">IN+</text>
<text x="269.2" y="203.8">IN-</text>
<text x="69.2" y="208.9">SIN</text>
<text x="251.7" y="207.6">GND</text>
<text x="68.3" y="212.7">COS</text>
<text x="68.4" y="220.3">VDD</text>
<text x="68.2" y="224.2">GND</text>
<text x="251.7" y="224.2">OUT</text>
<text x="251.7" y="228">5.0V</text>
<text x="268.7" y="224.2">IN+</text>
<text x="269.2" y="228">IN-</text>
<text x="251.7" y="231.8">GND</text>
</g>
<g font-size="1.8" fill="#008484">
<text x="409.9" y="88.5">J2</text>
<text x="410.3" y="90.8">Conn_01x03</text>
<text x="97.5" y="144.4">J1</text>
<text x="97.9" y="146.7">Conn_01x02</text>
</g>
</svg>
